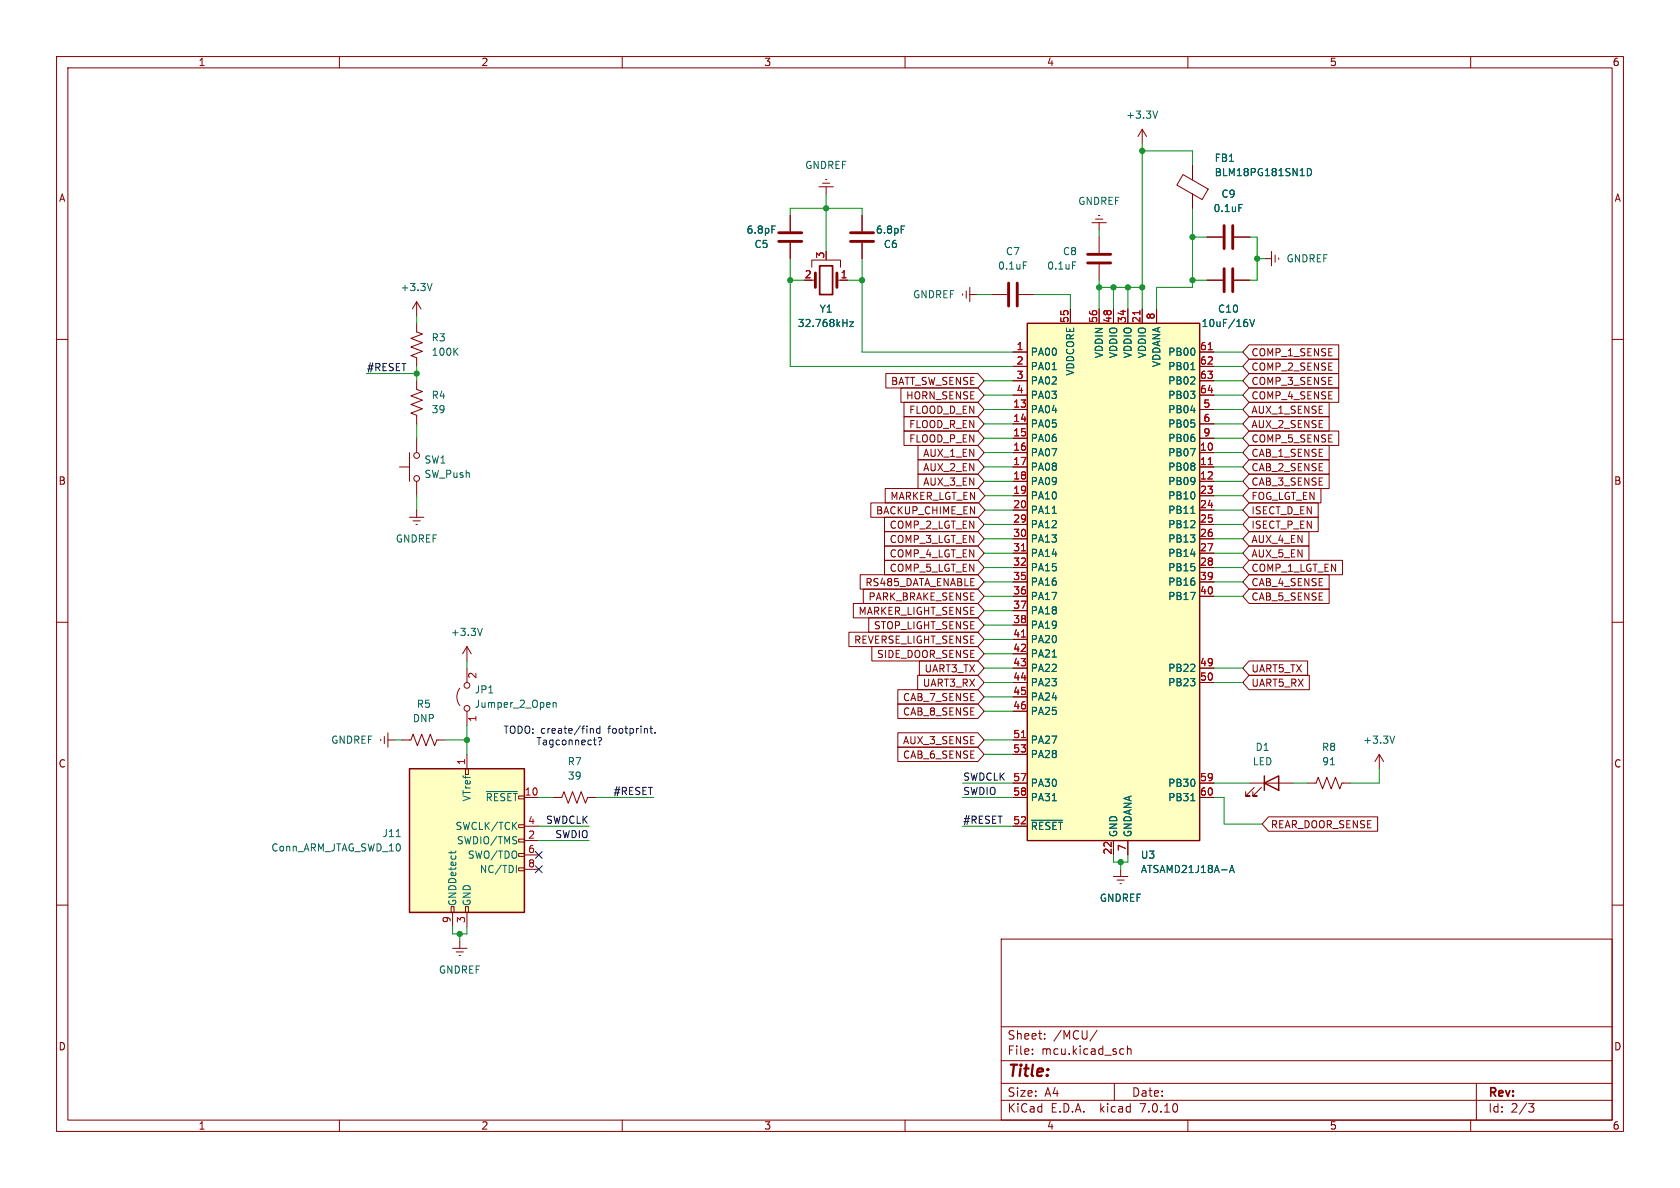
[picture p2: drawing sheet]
<svg xmlns="http://www.w3.org/2000/svg" width="297mm" height="210mm" viewBox="0 0 297 210" stroke-linecap="round" stroke-linejoin="round" font-family="sans-serif">
<g fill="none" stroke="#840000" stroke-width=".18">
<path d="M10 10h277v190h-277zM12 12h273v186h-273zM60 10v2M110 10v2M160 10v2M210 10v2M260 10v2M139.7 38.1v2.8M144.8 33h2.5M145.4 32.4h1.3M145.9 31.8h.3M146 33v1.3"/>
<path d="M152.4 38.1v2.8M193 39.4h2.6M193.7 38.7h1.2M194.2 38.1h.2M194.3 39.4v1.2M201.9 22.9v2.5M201.9 22.9l-.7 1.2M201.9 22.9l.8 1.2M209.1 30.9l4.5 2.5-1.1 1.9-4.4-2.6zM210.8 29.2v2.6M210.8 34.3v2.5M10 60h2"/>
<path d="M73.7 57.2v1.5l1 .4-2.1 .7 2.1 .8-2.1 .7 2.1 .8-2.1 .8 1.1 .3v1.6M73.7 53.3v2.6M73.7 53.3l-.8 1.3M73.7 53.3l.7 1.3M139.7 42.9v2.8M143.5 47.2v-1.2h5.1v1.2M143.5 49.5h.6M148 49.5h1.9M152.4 42.9v2.8M170.2 51.9v.3M170.8 51.4v1.3M171.4 52.1h1.3"/>
<path d="M171.4 50.8v2.5M175.3 52.1h2.8M180.1 52.1h2.8M189.2 54.6v2.6M194.3 41.9v2.8M194.3 46.7v2.8M194.3 54.6v2.6M196.8 54.6v2.6M199.4 54.6v2.6M201.9 54.6v2.6M204.5 54.6v2.6M213.4 49.5h2.8"/>
<path d="M213.4 41.9h2.8M218.2 49.5h2.8M218.2 41.9h2.8M223.5 45.7h1.3M224.8 44.5v2.5M225.4 45.1v1.3M226.1 45.6v.2M285 60h2M73.7 67.3v1.5l1 .4-2.1 .8 2.1 .7-2.1 .8 2.1 .8-2.1 .7 1.1 .4v1.5M73.7 77.5v2.5M156.6 66h16.3l1.1 1.3-1.1 1.3h-16.3zM159.3 68.6h13.6l1.1 1.3-1.1 1.2h-13.6z"/>
<path d="M159.8 76.2h13.1l1.1 1.3-1.1 1.2h-13.1zM159.8 73.7h13.1l1.1 1.2-1.1 1.3h-13.1zM159.8 71.1h13.1l1.1 1.3-1.1 1.3h-13.1zM162.3 78.7h10.6l1.1 1.3-1.1 1.3h-10.6zM179.1 62.2h2.5M179.1 72.4h2.5M179.1 74.9h2.5M179.1 77.5h2.5M179.1 64.8h2.5M179.1 67.3h2.5M179.1 69.9h2.5M212.1 62.2h2.5"/>
<path d="M212.1 72.4h2.5M212.1 74.9h2.5M212.1 77.5h2.5M212.1 64.8h2.5M212.1 67.3h2.5M212.1 69.9h2.5M220.8 66h15.9v2.6h-15.9l-1.1-1.3zM220.8 61h15.9v2.5h-15.9l-1.1-1.3zM220.8 73.7h14.2v2.5h-14.2l-1.1-1.3zM220.8 76.2h15.9v2.5h-15.9l-1.1-1.2zM220.8 68.6h15.9v2.5h-15.9l-1.1-1.2zM220.8 78.7h14.2v2.6h-14.2l-1.1-1.3z"/>
<path d="M220.8 63.5h15.9v2.5h-15.9l-1.1-1.2zM220.8 71.1h14.2v2.6h-14.2l-1.1-1.3zM70.6 82.6h1.8M72.4 80v5.1M72.4 91.4h2.5M73 92.1h1.3M73.5 92.7h.3M73.7 85.1v2.5M73.7 90.2v1.2M154 88.9h19l1.1 1.3-1.1 1.2h-19zM156.4 91.4h16.5l1.1 1.3-1.1 1.3h-16.5zM156.4 96.5h16.5l1.1 1.3-1.1 1.3h-16.5z"/>
<path d="M156.4 99.1h16.5l1.1 1.2-1.1 1.3h-16.5zM156.4 94h16.5l1.1 1.3-1.1 1.2h-16.5zM156.5 86.4h16.5l1.1 1.2-1.1 1.3h-16.5zM162.3 81.3h10.6l1.1 1.3-1.1 1.2h-10.6zM162.3 83.8h10.6l1.1 1.3-1.1 1.3h-10.6zM179.1 80h2.5M179.1 82.6h2.5M179.1 85.1h2.5M179.1 87.6h2.5M179.1 90.2h2.5M179.1 92.7h2.5M179.1 95.3h2.5"/>
<path d="M179.1 97.8h2.5M212.1 80h2.5M212.1 82.6h2.5M212.1 85.1h2.5M212.1 87.6h2.5M212.1 90.2h2.5M212.1 92.7h2.5M212.1 95.3h2.5M212.1 97.8h2.5M220.8 96.5h10.6v2.6h-10.6l-1.1-1.3zM220.8 81.3h14.2v2.5h-14.2l-1.1-1.2zM220.8 83.8h14.2v2.6h-14.2l-1.1-1.3z"/>
<path d="M220.8 91.4h12.2v2.6h-12.2l-1.1-1.3zM220.8 86.4h12.7v2.5h-12.7l-1.1-1.3zM220.8 88.9h12.2v2.5h-12.2l-1.1-1.2zM220.8 94h10.6v2.5h-10.6l-1.1-1.2zM220.8 99.1h16.5v2.5h-16.5l-1.1-1.3zM10 110h2M82.5 114.3v2.5M82.5 118.1v2.6M82.5 114.3l-.7 1.3M82.5 114.3l.8 1.3M150.1 111.8h22.8l1.1 1.2-1.1 1.3h-22.8zM150.9 106.7h22l1.1 1.3-1.1 1.2h-22z"/>
<path d="M152.1 101.6h20.8l1.1 1.3-1.1 1.2h-20.8zM152.6 104.1h20.3l1.1 1.3-1.1 1.3h-20.3zM153.6 109.2h19.3l1.1 1.3-1.1 1.3h-19.3zM154.1 114.3h18.8l1.1 1.3-1.1 1.2h-18.8zM162.2 119.4h10.7l1.1 1.3-1.1 1.2h-10.7zM162.5 116.8h10.4l1.1 1.3-1.1 1.3h-10.4zM179.1 100.3h2.5M179.1 102.9h2.5M179.1 105.4h2.5M179.1 108h2.5M179.1 110.5h2.5M179.1 113h2.5"/>
<path d="M179.1 115.6h2.5M179.1 118.1h2.5M212.1 100.3h2.5M212.1 102.9h2.5M212.1 105.4h2.5M212.1 118.1h2.5M220.8 101.6h14.2v2.5h-14.2l-1.1-1.2zM220.8 116.8h10.4v2.6h-10.4l-1.1-1.3zM220.8 104.1h14.2v2.6h-14.2l-1.1-1.3zM220.8 119.4h10.7v2.5h-10.7l-1.1-1.2zM285 110h2M67.3 130.7v.2"/>
<path d="M67.9 130.2v1.2M68.6 130.8h1.2M68.6 129.5v2.6M71.1 130.8h1.5l.4-1 .8 2 .7-2 .8 2 .8-2 .7 2 .4-1h1.5M81.3 121.7a2.54 2.54 0 0 0 0 3M82.3 135.9h.5v1h-.5zM82.5 125.7v2.6M82.5 133.4v2.5M158.7 121.9h14.2l1.1 1.3-1.1 1.3h-14.2zM158.7 129.5h14.2l1.1 1.3-1.1 1.3h-14.2zM158.7 124.5h14.2l1.1 1.2-1.1 1.3h-14.2zM158.7 132.1h14.2l1.1 1.3-1.1 1.2h-14.2z"/>
<path d="M179.1 130.8h2.5M179.1 120.7h2.5M179.1 123.2h2.5M179.1 125.7h2.5M179.1 133.4h2.5M179.1 138.4h2.5M212.1 120.7h2.5M212.1 138.4h2.5M221 138.4h7.6M221.7 139.2l-1.5 1.5h.8h-.8v-.7M223 139.2l-1.5 1.5h.7h-.7v-.7M231.1 138.4h1.6l.3-1 .8 2 .8-2 .7 2 .8-2 .8 2 .3-1h1.6"/>
<path d="M243.8 133.4l-.7 1.2M243.8 133.4v2.5M243.8 133.4l.8 1.2M10 160h2M91.7 145.8h1v.5h-1zM91.7 150.9h1v.5h-1zM91.7 148.3h1v.5h-1zM91.7 153.4h1v.5h-1zM92.7 141h2.5M92.7 148.6h2.5M92.7 146.1h2.5M92.7 151.1h2.5"/>
<path d="M92.7 153.7h2.5M97.8 141h1.5l.4-1 .8 2 .7-2 .8 2 .7-2 .8 2 .4-1h1.5M179.1 141h2.5M179.1 146.1h2.5M196.8 148.6v2.5M196.8 154.9h2.6M197.5 155.6h1.3M198 156.2h.2M198.1 153.7v1.2M199.4 148.6v2.5M212.1 141h2.5M224.3 144.4h19.2v2.5h-19.2l-1.2-1.2z"/>
<path d="M285 160h2M79.8 160.3h.5v1h-.5zM80 161.3v2.5M80 167.6h2.5M80.6 168.3h1.3M81.2 168.9h.2M81.3 166.4v1.2M82.3 160.3h.5v1h-.5zM82.5 161.3v2.5M177 166h108v32h-108zM60 198v2M110 198v2"/>
<path d="M160 198v2M177 194.5h108M177 191.5h108M177 187.5h108M177 181.5h108M182.5 186.3v.1M182.5 185.5v.1M184.7 183.6v.1M184.7 182.8v.1M194 182.1l-1.3 2M197 191.5v3M198.2 185.4l.5 .1"/>
<path d="M198.7 186.3l-.5 .1M199.3 185.5l.2-.1 .4 .1 .1 .9M199.3 184.9v1.5M210 198v2M260 198v2M261 191.5v6.5M270.2 195.1h1l-.5 .6 .4 .1 .1 .5-.3 .3h-.4"/>
<circle cx="73.7" cy="84.6" r=".51"/>
<circle cx="73.7" cy="80.5" r=".51"/>
<circle cx="82.6" cy="121.2" r=".51"/>
<circle cx="82.6" cy="125.2" r=".51"/>
</g>
<g fill="none" stroke="#840000" stroke-width=".51">
<path d="M216.4 39.9v4M217.9 39.9v4M137.7 42.7h4M137.7 41.1h4M144.1 48.3v2.5M148 48.3v2.5M150.4 42.7h4M150.4 41.1h4M178.3 50v4.1M179.8 50v4.1M192.3 45h4M192.3 46.5h4"/>
<path d="M216.4 47.5v4.1M217.9 47.5v4.1"/>
</g>
<g fill="none" stroke="#006464" stroke-width=".18">
<path d="M204.7 19.6l-.5 1.3M136.5 39.9h.6M159.3 39.9h.6M219 36.1h.6M231.1 29.8a.64 .64 0 0 1 .8 .6 .64 .64 0 0 1-.8 .7zM76.4 50.1l-.4 1.3M150.2 56.9h.7l-.7 .8h.7M180.9 46.3h.6M189.6 46.3h.6M220.5 57.1v.5M220.9 56.5l.5 1.2 .4-1.2M80.4 62.1l.6 .7"/>
<path d="M81 61.5l-.8 .8M186 65.3h.8M210.5 65.3h.7M186 90.7h.8M210.5 90.7h.7M85.3 111.1l-.5 1.2M186 116.1h.8M86 139.9h5.5M97.8 124.2v.8M97.8 124.3l.2-.1 .3 .1v.7M235.2 135.2h.7M246.6 130.1l-.5 1.3"/>
<path d="M70 147.9h.8M79.7 150.4v.5M80.6 150.4l-.1 .3M91.3 153v1.2M182.3 145h5.5M186 141.5h.8M210.5 141.5h.7M217.4 154.2l.4-1.2 .4 1.2M217.5 153.9h.6"/>
</g>
<g fill="#ffffc2" stroke="#ffffc2" stroke-width=".18">
<path d="M72.4 135.9h20.3v25.4h-20.3z"/>
<path d="M181.6 57.2h30.5v91.4h-30.5z"/>
</g>
<path d="M181.6 57.2h30.5v91.4h-30.5zM72.4 135.9h20.3v25.4h-20.3zM223.5 138.4l2.6-1.2v2.5zM223.5 137.2v2.5" fill="none" stroke="#840000" stroke-width=".25"/>
<path d="M144.9 47h2.3v5.1h-2.3z" fill="none" stroke="#840000" stroke-width=".3"/>
<path d="M201.5 54.9v.7M213.6 61.8h.7M180.6 97.4h.7M213.6 82.1h.7M180.6 112.6h.7M180.6 130.4h.7" fill="none" stroke="#a90000" stroke-width=".18"/>
<path d="M95.3 130.4v1.3M104.4 128.8v.8M104.4 128.9l.1-.1h.3l.1 .8M106.1 128.8h-.4l-.3 .2 .2 .6h.5M106.1 128.4v1.2M114.9 128.8h.5M115.1 128.4v1l.3 .2M115.8 129.5v.1" fill="none" stroke="#0000c2" stroke-width=".18"/>
<g fill="none" stroke="#009600" stroke-width=".18">
<path d="M139.7 38.1v-1.3h12.7v1.3M146 34.3v10.2M201.9 26.7h8.9v2.5M201.9 25.4v29.2M210.8 36.8v14h-6.3v3.8M73.7 55.9v1.3M139.7 49.5h2.5M139.7 45.7v19.1h39.4M149.9 49.5h2.5M152.4 45.7v16.5h26.7M172.7 52.1h2.6M182.9 52.1h6.3v2.5"/>
<path d="M194.3 40.6v1.3M194.3 49.5v5.1M194.3 50.8h7.6M196.8 50.8v3.8M199.4 50.8v3.8M210.8 49.5h2.6M210.8 41.9h2.6M221 41.9h1.2v7.6h-1.2M222.2 45.7h1.3M64.8 66h8.9M73.7 64.8v2.5M73.7 74.9v2.6"/>
<path d="M174 67.3h5.1M174 77.5h5.1M174 69.9h5.1M174 74.9h5.1M174 72.4h5.1M214.6 62.2h5.1M214.6 67.3h5.1M214.6 77.5h5.1M214.6 69.9h5.1M214.6 74.9h5.1M214.6 72.4h5.1M214.6 64.8h5.1"/>
<path d="M73.7 87.6v2.6M174 85.1h5.1M174 95.3h5.1M174 92.7h5.1M174 97.8h5.1M174 82.6h5.1M174 80h5.1M174.1 87.6h5M174.1 90.2h5M214.6 87.6h5.1M214.6 85.1h5.1M214.6 95.3h5.1"/>
<path d="M214.6 90.2h5.1M214.6 92.7h5.1M214.6 97.8h5.1M214.6 82.6h5.1M214.6 80h5.1M82.5 116.8v1.3M174 105.4h5.1M174 118.1h5.1M174 102.9h5.1M174 100.3h5.1M174 113h5.1M174 110.5h5.1"/>
<path d="M174 115.6h5.1M174 108h5.1M214.6 105.4h5.1M214.6 118.1h5.1M214.6 102.9h5.1M214.6 100.3h5.1M69.8 130.8h1.3M78.7 130.8h3.8M82.5 128.3v5.1M170.2 138.4h8.9M174 130.8h5.1M174 120.7h5.1"/>
<path d="M174 125.7h5.1M174 123.2h5.1M174 133.4h5.1M214.6 120.7h5.1M214.6 138.4h6.4M228.6 138.4h2.5M243.8 135.9v2.5h-5M95.2 148.6h8.9M95.2 146.1h8.9M95.2 141h2.6M105.4 141h10.2M170.2 146.1h8.9"/>
<path d="M170.2 141h8.9M196.8 151.1v1.3h2.6v-1.3M198.1 152.4v1.3M214.6 141h1.8v4.7h6.7M80 163.8v1.3h2.5v-1.3M81.3 165.1v1.3"/>
</g>
<path d="M94.6 153.1l1.3 1.2M94.6 150.5l1.3 1.2M95.9 153.1l-1.3 1.2M95.9 150.5l-1.3 1.2" fill="none" stroke="#000084" stroke-width=".18"/>
<g fill="#009600" stroke="#009600" stroke-width=".18">
<circle cx="201.9" cy="50.8" r=".46"/>
<circle cx="199.4" cy="50.8" r=".46"/>
<circle cx="201.9" cy="26.7" r=".46"/>
<circle cx="222.2" cy="45.7" r=".46"/>
<circle cx="210.8" cy="41.9" r=".46"/>
<circle cx="146" cy="36.8" r=".46"/>
<circle cx="139.7" cy="49.5" r=".46"/>
<circle cx="210.8" cy="49.5" r=".46"/>
<circle cx="198.1" cy="152.4" r=".46"/>
<circle cx="73.7" cy="66" r=".46"/>
<circle cx="82.5" cy="130.8" r=".46"/>
<circle cx="81.3" cy="165.1" r=".46"/>
<circle cx="194.3" cy="50.8" r=".46"/>
<circle cx="152.4" cy="49.5" r=".46"/>
<circle cx="196.8" cy="50.8" r=".46"/>
</g>
<text font-size="2.8" fill="#840000" x="178" y="190.9">Title:</text>
<g font-size="2.1" fill="#840000">
<text x="178" y="184">Sheet:</text>
<text x="186.2" y="184">/MCU/</text>
<text x="178" y="186.7">File:</text>
<text x="184.1" y="186.7">mcu.kicad_sch</text>
<text x="178" y="196.9">KiCad</text>
<text x="178" y="194.1">Size:</text>
<text x="184.7" y="194.1">A4</text>
<text x="185.7" y="196.9">E.D.A.</text>
<text x="194.6" y="196.9">kicad</text>
<text x="200" y="194.1">Date:</text>
<text x="201.8" y="196.9">7.0.10</text>
<text x="263" y="194.3">Rev:</text>
<text x="263" y="196.9">Id:</text>
<text x="267.1" y="196.9">2/3</text>
</g>
<g font-size="1.8" fill="#840000">
<text x="35" y="11.9">1</text>
<text x="85" y="11.9">2</text>
<text x="135" y="11.9">3</text>
<text x="185" y="11.9">4</text>
<text x="235" y="11.9">5</text>
<text x="285" y="11.9">6</text>
<text x="10.3" y="35.9">A</text>
<text x="285.3" y="35.9">A</text>
<text x="221.1" y="63.2">COMP_1_SENSE</text>
<text x="221.1" y="65.7">COMP_2_SENSE</text>
<text x="157.4" y="68.3">BATT_SW_SENSE</text>
<text x="160.1" y="70.8">HORN_SENSE</text>
<text x="221.1" y="68.3">COMP_3_SENSE</text>
<text x="221.1" y="70.8">COMP_4_SENSE</text>
<text x="160.6" y="75.9">FLOOD_R_EN</text>
<text x="160.6" y="73.3">FLOOD_D_EN</text>
<text x="221.1" y="75.9">AUX_2_SENSE</text>
<text x="221.1" y="73.3">AUX_1_SENSE</text>
<text x="160.6" y="78.4">FLOOD_P_EN</text>
<text x="163.1" y="83.5">AUX_2_EN</text>
<text x="163.1" y="81">AUX_1_EN</text>
<text x="221.1" y="83.5">CAB_2_SENSE</text>
<text x="221.1" y="78.4">COMP_5_SENSE</text>
<text x="221.1" y="81">CAB_1_SENSE</text>
<text x="10.3" y="85.9">B</text>
<text x="157.3" y="88.6">MARKER_LGT_EN</text>
<text x="163.1" y="86">AUX_3_EN</text>
<text x="221.1" y="86">CAB_3_SENSE</text>
<text x="221.1" y="88.6">FOG_LGT_EN</text>
<text x="285.3" y="85.9">B</text>
<text x="154.8" y="91.1">BACKUP_CHIME_EN</text>
<text x="157.2" y="93.7">COMP_2_LGT_EN</text>
<text x="221.1" y="93.7">ISECT_P_EN</text>
<text x="221.1" y="91.1">ISECT_D_EN</text>
<text x="157.2" y="98.7">COMP_4_LGT_EN</text>
<text x="157.2" y="101.3">COMP_5_LGT_EN</text>
<text x="157.2" y="96.2">COMP_3_LGT_EN</text>
<text x="221.1" y="98.7">AUX_5_EN</text>
<text x="221.1" y="96.2">AUX_4_EN</text>
<text x="221.1" y="101.3">COMP_1_LGT_EN</text>
<text x="152.9" y="103.8">RS485_DATA_ENABLE</text>
<text x="153.4" y="106.4">PARK_BRAKE_SENSE</text>
<text x="221.1" y="103.8">CAB_4_SENSE</text>
<text x="221.1" y="106.4">CAB_5_SENSE</text>
<text x="150.9" y="114">REVERSE_LIGHT_SENSE</text>
<text x="151.7" y="108.9">MARKER_LIGHT_SENSE</text>
<text x="154.4" y="111.4">STOP_LIGHT_SENSE</text>
<text x="154.9" y="116.5">SIDE_DOOR_SENSE</text>
<text x="163.3" y="119.1">UART3_TX</text>
<text x="221.1" y="119.1">UART5_TX</text>
<text x="159.5" y="124.1">CAB_7_SENSE</text>
<text x="163" y="121.6">UART3_RX</text>
<text x="221.1" y="121.6">UART5_RX</text>
<text x="159.5" y="131.8">AUX_3_SENSE</text>
<text x="159.5" y="126.7">CAB_8_SENSE</text>
<text x="10.3" y="135.9">C</text>
<text x="159.5" y="134.3">CAB_6_SENSE</text>
<text x="285.3" y="135.9">C</text>
<text x="224.6" y="146.6">REAR_DOOR_SENSE</text>
<text x="10.3" y="185.9">D</text>
<text x="285.3" y="185.9">D</text>
<text x="35" y="199.9">1</text>
<text x="85" y="199.9">2</text>
<text x="135" y="199.9">3</text>
<text x="185" y="199.9">4</text>
<text x="235" y="199.9">5</text>
<text x="285" y="199.9">6</text>
</g>
<g font-size="1.8" fill="#006464">
<text x="199" y="21.2">+3.3V</text>
<text x="214.6" y="28.8">FB1</text>
<text x="142.2" y="30.1">GNDREF</text>
<text x="214.6" y="31.3">BLM18PG181SN1D</text>
<text x="215.8" y="35.2">C9</text>
<text x="131.9" y="41.5">6.8pF</text>
<text x="154.7" y="41.5">6.8pF</text>
<text x="190.5" y="36.4">GNDREF</text>
<text x="214.4" y="37.7">0.1uF</text>
<text x="133.3" y="44">C5</text>
<text x="156.1" y="44">C6</text>
<text x="176.3" y="47.9">0.1uF</text>
<text x="177.7" y="45.3">C7</text>
<text x="185" y="47.9">0.1uF</text>
<text x="187.8" y="45.3">C8</text>
<text x="227.3" y="46.6">GNDREF</text>
<text x="70.7" y="51.7">+3.3V</text>
<text x="161.3" y="52.9">GNDREF</text>
<text x="140.9" y="58">32.768kHz</text>
<text x="144.8" y="55.5">Y1</text>
<text x="212.3" y="58">10uF/16V</text>
<text x="215.2" y="55.5">C10</text>
<text x="76.2" y="60.6">R3</text>
<text x="76.2" y="63.1">100K</text>
<text x="182.1" y="63.1">PA00</text>
<text x="182.1" y="65.6">PA01</text>
<text x="195.2" y="63.4" transform="rotate(-90 195.2 63.4)">VDDIN</text>
<text x="197.7" y="63.4" transform="rotate(-90 197.7 63.4)">VDDIO</text>
<text x="200.3" y="63.4" transform="rotate(-90 200.3 63.4)">VDDIO</text>
<text x="202.8" y="63.4" transform="rotate(-90 202.8 63.4)">VDDIO</text>
<text x="205.3" y="65" transform="rotate(-90 205.3 65)">VDDANA</text>
<text x="206.4" y="63.1">PB00</text>
<text x="206.4" y="65.6">PB01</text>
<text x="76.2" y="70.7">R4</text>
<text x="182.1" y="68.2">PA02</text>
<text x="182.1" y="70.7">PA03</text>
<text x="190.1" y="66.5" transform="rotate(-90 190.1 66.5)">VDDCORE</text>
<text x="206.4" y="68.2">PB02</text>
<text x="206.4" y="70.7">PB03</text>
<text x="76.2" y="73.3">39</text>
<text x="182.1" y="73.3">PA04</text>
<text x="182.1" y="75.8">PA05</text>
<text x="206.4" y="73.3">PB04</text>
<text x="206.4" y="75.8">PB05</text>
<text x="74.9" y="82.1">SW1</text>
<text x="182.1" y="78.3">PA06</text>
<text x="182.1" y="80.9">PA07</text>
<text x="182.1" y="83.4">PA08</text>
<text x="206.4" y="80.9">PB07</text>
<text x="206.4" y="83.4">PB08</text>
<text x="206.4" y="78.3">PB06</text>
<text x="74.9" y="84.7">SW_Push</text>
<text x="182.1" y="86">PA09</text>
<text x="182.1" y="88.5">PA10</text>
<text x="206.4" y="86">PB09</text>
<text x="206.4" y="88.5">PB10</text>
<text x="182.1" y="91">PA11</text>
<text x="182.1" y="93.6">PA12</text>
<text x="206.4" y="91">PB11</text>
<text x="206.4" y="93.6">PB12</text>
<text x="69.9" y="96.1">GNDREF</text>
<text x="182.1" y="96.1">PA13</text>
<text x="182.1" y="98.7">PA14</text>
<text x="182.1" y="101.2">PA15</text>
<text x="206.4" y="96.1">PB13</text>
<text x="206.4" y="98.7">PB14</text>
<text x="206.4" y="101.2">PB15</text>
<text x="182.1" y="103.7">PA16</text>
<text x="182.1" y="106.3">PA17</text>
<text x="206.4" y="103.7">PB16</text>
<text x="206.4" y="106.3">PB17</text>
<text x="79.6" y="112.6">+3.3V</text>
<text x="182.1" y="108.8">PA18</text>
<text x="182.1" y="111.4">PA19</text>
<text x="182.1" y="113.9">PA20</text>
<text x="182.1" y="116.4">PA21</text>
<text x="182.1" y="119">PA22</text>
<text x="206.4" y="119">PB22</text>
<text x="73.6" y="125.3">R5</text>
<text x="83.8" y="122.8">JP1</text>
<text x="83.8" y="125.3">Jumper_2_Open</text>
<text x="182.1" y="121.5">PA23</text>
<text x="182.1" y="124.1">PA24</text>
<text x="206.4" y="121.5">PB23</text>
<text x="58.4" y="131.7">GNDREF</text>
<text x="72.9" y="127.9">DNP</text>
<text x="182.1" y="126.6">PA25</text>
<text x="182.1" y="131.7">PA27</text>
<text x="240.9" y="131.7">+3.3V</text>
<text x="100.3" y="135.5">R7</text>
<text x="182.1" y="134.2">PA28</text>
<text x="221.4" y="135.5">LED</text>
<text x="221.9" y="132.9">D1</text>
<text x="233.6" y="132.9">R8</text>
<text x="233.6" y="135.5">91</text>
<text x="83.4" y="141.8" transform="rotate(-90 83.4 141.8)">VTref</text>
<text x="85.7" y="141.8">~{RESET}</text>
<text x="100.3" y="138">39</text>
<text x="182.1" y="139.3">PA30</text>
<text x="182.1" y="141.8">PA31</text>
<text x="206.4" y="139.3">PB30</text>
<text x="206.4" y="141.8">PB31</text>
<text x="67.5" y="148.2">J11</text>
<text x="80.4" y="146.9">SWCLK/TCK</text>
<text x="80.7" y="149.5">SWDIO/TMS</text>
<text x="182.1" y="146.9">~{RESET}</text>
<text x="197.7" y="148.1" transform="rotate(-90 197.7 148.1)">GND</text>
<text x="200.3" y="148.1" transform="rotate(-90 200.3 148.1)">GNDANA</text>
<text x="47.9" y="150.7">Conn_ARM_JTAG_SWD_10</text>
<text x="82.6" y="152">SWO/TDO</text>
<text x="84.7" y="154.5">NC/TDI</text>
<text x="201.6" y="152">U3</text>
<text x="201.6" y="154.5">ATSAMD21J18A-A</text>
<text x="80.9" y="160.3" transform="rotate(-90 80.9 160.3)">GNDDetect</text>
<text x="83.4" y="160.3" transform="rotate(-90 83.4 160.3)">GND</text>
<text x="194.3" y="159.6">GNDREF</text>
<text x="77.5" y="172.3">GNDREF</text>
</g>
<g font-size="1.8" fill="#a90000">
<text x="145.8" y="45.8" transform="rotate(-90 145.8 45.8)">3</text>
<text x="142.2" y="49.3">2</text>
<text x="148.5" y="49.3">1</text>
<text x="189" y="57.2" transform="rotate(-90 189 57.2)">55</text>
<text x="194.1" y="57.2" transform="rotate(-90 194.1 57.2)">56</text>
<text x="196.6" y="57.2" transform="rotate(-90 196.6 57.2)">48</text>
<text x="199.1" y="57.2" transform="rotate(-90 199.1 57.2)">34</text>
<text x="201.7" y="57.2" transform="rotate(-90 201.7 57.2)">21</text>
<text x="204.2" y="56.6" transform="rotate(-90 204.2 56.6)">8</text>
<text x="179.6" y="62">1</text>
<text x="179.6" y="64.5">2</text>
<text x="212" y="62">61</text>
<text x="212" y="64.5">62</text>
<text x="179.6" y="67.1">3</text>
<text x="179.6" y="69.6">4</text>
<text x="212" y="67.1">63</text>
<text x="212" y="69.6">64</text>
<text x="179" y="72.1">13</text>
<text x="179" y="74.7">14</text>
<text x="179" y="77.2">15</text>
<text x="212.7" y="72.1">5</text>
<text x="212.7" y="74.7">6</text>
<text x="212.7" y="77.2">9</text>
<text x="179" y="79.8">16</text>
<text x="179" y="82.3">17</text>
<text x="212" y="79.8">10</text>
<text x="212" y="82.3">11</text>
<text x="179" y="84.8">18</text>
<text x="179" y="87.4">19</text>
<text x="179" y="89.9">20</text>
<text x="212" y="84.8">12</text>
<text x="212" y="87.4">23</text>
<text x="212" y="89.9">24</text>
<text x="179" y="92.5">29</text>
<text x="179" y="95">30</text>
<text x="212" y="92.5">25</text>
<text x="212" y="95">26</text>
<text x="179" y="97.5">31</text>
<text x="179" y="100.1">32</text>
<text x="212" y="97.5">27</text>
<text x="212" y="100.1">28</text>
<text x="179" y="102.6">35</text>
<text x="179" y="105.2">36</text>
<text x="179" y="107.7">37</text>
<text x="212" y="102.6">39</text>
<text x="212" y="105.2">40</text>
<text x="179" y="110.2">38</text>
<text x="179" y="112.8">41</text>
<text x="179" y="115.3">42</text>
<text x="179" y="117.9">43</text>
<text x="212" y="117.9">49</text>
<text x="84.5" y="120.1" transform="rotate(-90 84.5 120.1)">2</text>
<text x="179" y="120.4">44</text>
<text x="179" y="122.9">45</text>
<text x="179" y="125.5">46</text>
<text x="212" y="120.4">50</text>
<text x="84.5" y="127.7" transform="rotate(-90 84.5 127.7)">1</text>
<text x="179" y="130.6">51</text>
<text x="82.3" y="135.3" transform="rotate(-90 82.3 135.3)">1</text>
<text x="179" y="133.1">53</text>
<text x="92.7" y="140.7">10</text>
<text x="179" y="138.2">57</text>
<text x="179" y="140.7">58</text>
<text x="212" y="138.2">59</text>
<text x="212" y="140.7">60</text>
<text x="93.3" y="148.3">2</text>
<text x="93.3" y="145.8">4</text>
<text x="179" y="145.8">52</text>
<text x="93.3" y="150.9">6</text>
<text x="93.3" y="153.4">8</text>
<text x="196.6" y="151.2" transform="rotate(-90 196.6 151.2)">22</text>
<text x="199.1" y="150.6" transform="rotate(-90 199.1 150.6)">7</text>
<text x="79.8" y="163.3" transform="rotate(-90 79.8 163.3)">9</text>
<text x="82.3" y="163.3" transform="rotate(-90 82.3 163.3)">3</text>
</g>
<g font-size="1.8" fill="#0f0f0f">
<text x="64.8" y="65.7">#RESET</text>
<text x="108.4" y="140.6">#RESET</text>
<text x="170.2" y="140.6">SWDIO</text>
<text x="170.2" y="138.1">SWDCLK</text>
<text x="96.4" y="145.7">SWDCLK</text>
<text x="98.1" y="148.2">SWDIO</text>
<text x="170.2" y="145.7">#RESET</text>
</g>
<g font-size="1.8" fill="#0000c2">
<text x="88.9" y="129.8">TODO: create/find</text>
<text x="95.9" y="131.8">Tagconnect?</text>
<text x="107.6" y="129.8">footprint.</text>
</g>
</svg>
